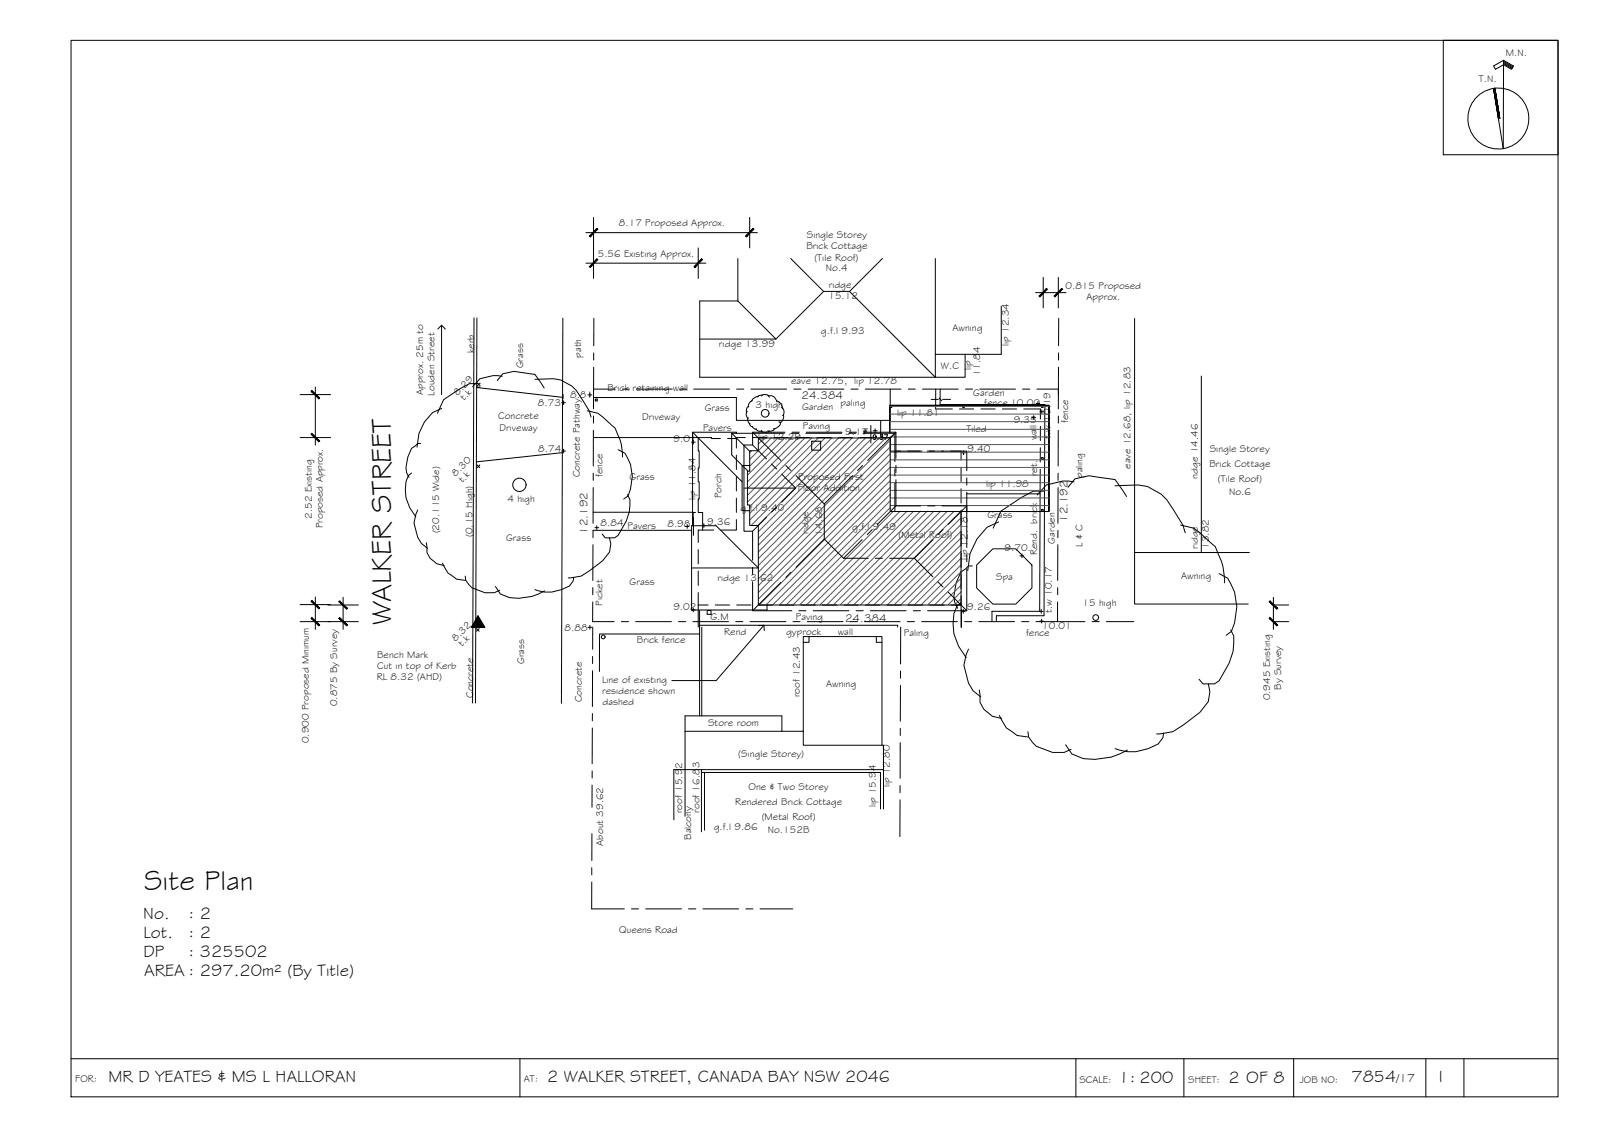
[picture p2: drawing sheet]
<svg xmlns="http://www.w3.org/2000/svg" width="420mm" height="297mm" viewBox="0 0 420 297" stroke-linecap="round" stroke-linejoin="round" font-family="sans-serif">
<!-- layer: BORDER -->
<g fill="none" stroke="#000" stroke-width=".26">
<path d="M18.6 10.6h390v277h-390zM378.5 10.6h30.1v30h-30.1zM394.3 15.8l2.6 1.5-.5 .9-2.1-1.2-2.1 1.2-.5-.9 2.6-1.5v23.2l-2.6-15.8M394.3 16.1l2.5 1.4M394.3 16.4l2.4 1.4M394.3 16.7l2.2 1.3M392.1 23.1l1.2 7.9M18.6 277.6h390M136.4 277.6v10M282.2 277.6v10M310.5 277.6v10M339.3 277.6v10"/>
<path d="M374 277.6v10M383.9 277.6v10"/>
<circle cx="393" cy="31.1" r="8"/>
</g>
<g fill="#000" stroke="#000" stroke-width=".26">
<path d="M391.7 23.2l1.3 7.9zM391.7 23.2l.3-.1 1 8z"/>
<path d="M392 23.1l1 8 .3-.1zM392 23.1l1.3 7.9z"/>
</g>
<!-- layer: ROOFPLAN EXIST. -->
<g fill="none" stroke="#000" stroke-width=".26">
<path d="M193.5 78.9l10 10h-20M193.5 67.8v11.1M207.4 67.8l8.6 8.6M216 76.4h6.8M216 76.4l-12.5 12.5M222.8 76.4l22.5 22.5h7.8v-6M231.4 67.8l-8.6 8.6M245.3 67.8v31.1h-61.8v-20h10M262.6 80.3v12.6h-17.3M297.6 83.5v74.9h29.8M315.1 98.6v46.3M191.9 113.6l4.7 4.7"/>
<path d="M191.9 113.6h13.8M191.9 113.6v5.7l4.3 4.2M207.6 113.6h1.9M211.4 113.6h9.3M222.6 113.6h1.9M226.4 113.6h8.3M234.7 118.3h6.6M234.7 113.6v7.4M234.7 113.6l-1.2 1.2M243.2 118.3h1.9M246.9 118.3h6.7v5.1M187.8 137.8h-6.4v22.1h19.8v-1.3"/>
<path d="M234.7 122.9v1.9M234.7 126.7v7.4M253.6 125.3v1.9M253.6 129v5.2M181.4 148.9h17.5M297.6 144.9h30.1M212.2 166.9v1.5h-1.5M229.8 166.9v1.5h1.5M179.7 191.7h31v3.7h21v16.7M205.1 191.7v-4h-25.4v26.3M210.7 191.7v-24.8h20.6v28.5M184 202.5h46.9v9.6"/>
<path d="M184 201.8v16.3M184.8 202.5v15.1M231.7 201.8h-55v13.1"/>
</g>
<!-- layer: HGTS_11 -->
<g fill="none" stroke="#000" stroke-width=".26">
<path d="M125.2 100.4l.7 .7M125.9 100.4l-.7 .7M147.3 105.6h1M147.3 118.3h1M147.8 105.1v1M147.8 117.8v1M154.2 103.5h1M154.7 103v1M181.3 115.9h1M181.8 115.4v1M226.4 113h1M226.9 112.5v1"/>
<path d="M229 112.9h1M229.5 112.4v1M229.8 114.4a.39 .39 0 0 1-.6 .3 .39 .39 0 0 1-.1-.6 .39 .39 0 0 1 .6 .1v.8l-.3 .2-.3-.1M230.2 115.1l.1 .1M230.9 114h.6l-.3 .5a.41 .41 0 0 1 .3 .6 .41 .41 0 0 1-.7-.1M232 114h.8l-.6 1.2M252.2 118.7h1M252.7 118.2v1M270.6 109.5h1M271.1 109v1M271.7 105.8h1M272.2 105.3v1"/>
<path d="M272.7 107.9h1M273.2 107.5v1M125.1 121.9l.7 .7M125.8 121.9l-.7 .7M156 138.3h1M156.5 137.8v1M179.7 138h1M180.2 137.5v1M184.1 137.8h1M184.6 137.3v1M181.3 159.9h1M181.8 159.4v1"/>
<path d="M252.6 159.8v1M267.5 145.7h1M268 145.2v1M273.1 159.8v1M125 164.8l.7 .7M125.7 164.8l-.7 .7M154.2 164.5h1M154.7 163.9v1M252.1 160.3h1M272.6 160.3h1M272.7 162.8h1M273.2 162.3v1"/>
</g>
<!-- layer: TEXT -->
<path d="M125.2 101.5h.7M147.7 103.4v1.2M156.1 104.6h.5v.5h-.5zM228.4 111.5v4.7M181.9 135.7v4.6M252.2 159.8v4.7M183.5 160.1v4.4M185.5 160.1h1v1h-1z" fill="none" stroke="#000" stroke-width=".26"/>
<!-- layer: VEGSPREAD -->
<g fill="none" stroke="#000" stroke-width=".26">
<circle cx="200.7" cy="108.4" r="1.01"/>
<circle cx="136.2" cy="127.1" r="1.75"/>
<circle cx="287.4" cy="161.9" r=".75"/>
</g>
<!-- layer: 0.13 -->
<g fill="none" stroke="#000" stroke-width=".26">
<path d="M130.4 99.8l1.5-1.8 2.9-.6 5.5 .8 2.4 3.5M131.7 98.7l-2.4-.2-3.4 .8-2 2.1M140.3 99.5l4.8-.2a8.9 8.9 0 0 1 7.3 5l2.1 3.4 .5 1.6M110.3 116.3h-.8l-1.6 1.3-.9 2.2-.5 2.8 .1 1.3 .7 1.3M115.9 107.1l-2.5 1.1-2.1 2.4-1.4 3.1-.5 3.5M125.4 100.6h-2.3l-2.4 1.3-4.4 2.9-1.6 3.5M154 107.7l2.8 .6 4.5 3.9a15.9 15.9 0 0 1 2 6.8v.8M162.1 117.9l1.8 .9a11 11 0 0 1 .8 11.2l-1.1 .8M196 107.9l-.3 .3v.7l.5 .9M196.2 109.5a1.27 1.27 0 0 0 .5 1.6M196.4 106.6l-.4 .2-.2 .4 .1 .8M196.6 110.9v.2a.78 .78 0 0 0 .8 .8"/>
<path d="M197.3 105a1.71 1.71 0 0 0-1.1 1.7M197.3 111.8l.3 .4 .7 .4M198.3 112.4l.1 .2a1.06 1.06 0 0 0 1.4 .4M198.9 103.9a2.16 2.16 0 0 0-1.8 1.4M199.7 112.8a1.43 1.43 0 0 0 2.1 .2M199.7 103.8a1.27 1.27 0 0 1 2.1 .3M199.9 103.6l-.9 .1-.3 .4M201.4 103.8a1.98 1.98 0 0 1 2.4 1.6M203.1 112.4a1.27 1.27 0 0 1-1.7 .6M203.7 105.1a1.99 1.99 0 0 1 1.5 2.1M204.6 110.7l.1 .2a2.15 2.15 0 0 1-1.9 1.5M205 106.8a1.36 1.36 0 0 1 .3 2.2"/>
<path d="M205.4 108.8l.1 .8-.5 1-.5 .1-.2-.2M107.9 124l-.8 .7a10 10 0 0 0 2 10.8M109.5 133.7l-.4 1.2-.5 2.2 .9 3.7 1 1.7 1.6 1.3M164.6 129.7l.6 1.3a12.9 12.9 0 0 1-3.1 9.3l-.9 .7h-2.5l-.8-1M261.9 136.8l-3 1.5-2.7 3-1.8 3.8-.6 4.5M273.8 128.8h-2.8l-3 1.6-5.5 3.6-2 4.5M280.1 127.8l1.8-2.3 3.7-.8 6.8 1 3.1 4.5M281.7 126.3l-3-.2-4.3 1-2.4 2.7M292.4 127.4l6.1-.3a11.1 11.1 0 0 1 9.1 6.3l2.6 4.3 .6 2M309.6 137.7l3.5 .8 1.6 1.2 4 3.6 .8 2a15.1 15.1 0 0 1 1.7 7.5M111.8 142.3l.2 1a4.6 4.6 0 0 0 4.5 5M116 147.6l1.5 2.6 2.2 1.6 2.3 .4"/>
<path d="M122 151l.2 1.2 1.6 1.9 3.4 1.3h2.4l1.5-.7M129.9 153.8l1.3 1.9a12 12 0 0 0 11.7-.8M150.5 151.4l-.2 .9-.9 1.3a10 10 0 0 1-9.1 1M159.9 141l.3 1.6-.3 2.1-1.8 2.3-5.7 4-3.4 .5M252 158.1l-1 .8a12.5 12.5 0 0 0 2.4 13.5M255 148.4h-1l-2 1.6-1.2 2.8-.6 3.4 .2 1.7 .8 1.6M319.8 150.4l2.2 1.2a13.5 13.5 0 0 1 1 13.9l-1.4 1.1M254 170.2l-.6 1.4-.6 2.8 1.2 4.7 1.2 2 2 1.6M316.9 179.3l.4 2-.4 2.6-2.2 2.9-4.3 3.2-2.8 1.8-4.2 .6M322.8 165.1l.8 1.7-.2 4-1 3-2.6 4.7-1.3 .8h-3l-1-1.2M256.8 180.9l.2 3.2 1 1.9 2.3 1.8 2.4 .6M262.1 187.6l1.8 3.2 2.8 2 2.9 .4"/>
<path d="M269.6 191.8l.2 1.4 2 2.5 4.3 1.6h3l1.8-.8M279.5 195.3l1.6 2.4 3 1.2a17.2 17.2 0 0 0 11.6-2.2M305.2 192.2l-.2 1.2-1.2 1.6a12.3 12.3 0 0 1-11.4 1.3"/>
</g>
<!-- layer: BOUNDARY -->
<g fill="none" stroke="#000" stroke-width=".26">
<path d="M155.7 92.5v1.9M155.7 96.3l-.1 10.9M155.8 83.5l-.1 7.1M277.6 96.3v7.2M277.6 92.5v1.9M277.7 83.5l-.1 7.1M155.6 112.8v9.4M155.6 109.1v1.8M155.7 102h5.6M163.2 102h1.9M166.9 102h9.4M178.2 102h1.9"/>
<path d="M181.9 102h9.4M193.2 102h1.9M196.9 102h9.4M208.2 102h1.9M211.9 102h9.4M223.2 102h1.9M226.9 102h9.4M238.2 102h1.9M241.9 102h9.4M253.2 102h1.9M256.9 102h9.4M268.2 102h1.9"/>
<path d="M271.9 102h5.7v5.2M277.5 112.8v9.4M277.6 109.1v1.8M155.5 139.1v1.8M155.6 127.8l-.1 9.4M155.6 124.1v1.8M277.5 139.1l-.1 1.8M277.5 127.8v9.4M277.5 124.1v1.8M155.5 157.8l-.1 5.2h5.7M155.5 154.1v1.8M155.5 142.8v9.4"/>
<path d="M277.4 157.8v5.2M277.4 154.1v1.8M277.4 142.8v9.4M155.4 175.8v9.4M155.4 172.1v1.9M155.5 164.4l-.1 5.8M163 163h1.8M166.7 163h9.4M178 163h1.8M181.7 163h9.4M193 163h1.8M196.7 163h9.4"/>
<path d="M208 163h1.8M211.7 163h9.4M223 163h1.8M226.7 163h9.4M236.2 179.7l-.1 9.4M236.2 176v1.8M236.2 164.4v9.7M238 163h1.8M241.7 163h9.4M253 163h1.8M256.7 163h9.4M268 163h1.8"/>
<path d="M271.7 163h12.9M286.4 163h1.9M290.2 163h7.2M155.3 190.9v9.3M155.4 187.1l-.1 1.9M236.1 194.7v9.4M236.1 190.9v1.9M155.2 218.6v7M155.3 205.8v5.8M155.3 202.1v1.9M236.1 205.9v1.9M236.1 209.7l-.1 9.6"/>
<path d="M155.2 231.2v7.1h8.5M155.2 227.5v1.9M165.6 238.3h1.9M169.4 238.3h9.3M180.6 238.3h1.9M184.3 238.3h9.4M195.6 238.3h1.9M199.4 238.3h8.5"/>
</g>
<!-- layer: EXISTING -->
<g fill="none" stroke="#000" stroke-width=".26">
<path d="M124.3 83.3l-.4 101M125.1 83.3l-.4 101M147.6 83.4l-.4 101M125 101.6l22.5 2.6M147.5 118.7l-22.6 2.4M155.6 114.7h27.5M188.9 115h-2.3v-.3h-3.5v3.5h.3v4.5h-.3v3.6h.3v4.5h-.3v3.6h1.2v4.6M190.8 115h2.3M193.1 119.3v3.8M195.5 114.7h-2.4v2.8M197.4 114.7h3.7M203 114.7h3.7"/>
<path d="M208.6 114.7h3.8M214.2 114.7h3.8M219.9 114.7h3.7M225.5 114.7h3.7M231 110.2v4.5M231.1 114.7h2.4v3.6h2.7M233.5 102v8.2h-40.4v-6h-37.4M238.1 118.3h3.7M243.7 118.3h3.7M245.4 102v5.2h4.4M246.6 102v4.1h27.4l-.2 55.3h-12.5v1.6M249.3 118.3h2.8v2.3"/>
<path d="M251.6 107.2h3.8M257.3 107.2h3.7M262.9 107.2h3.7M268.5 107.2h4.4v2.7M272.8 117.4v3.7M272.9 111.8l-.1 3.7M155.5 139h25.9M155.6 134.3h26.2v3.4M181.8 134.4h.6M187.2 139h-4.1v3.2M193.1 136.2v2.8h-4M193.1 125v3.7"/>
<path d="M193.1 130.6v3.7M252.1 122.5v3.8M252.1 128.1v3.8M252.1 133.7v3.8M252.1 139.4v3.7M253.6 129.5h19.2M272.8 123l-.1 37.3h-12.5v2.7M183.1 144.1v3.7M183.1 149.7v3.8M183.1 155.4v9M183.1 158.6h2.6M187.6 158.6h3.7"/>
<path d="M193.2 158.6h3.8M198.8 158.6h3.8M204.5 158.6h3.7M210.1 158.6h3.7M215.7 158.6h3.8M221.3 158.6h3.8M227 158.6h3.7M232.6 158.6h3.7M238.2 158.6h3.8M243.8 158.6h3.8M252.1 156.2v2.4h-2.6M252.1 145v3.8"/>
<path d="M252.1 150.6v3.8M252.1 158.6v5.8M183.5 166.2h-26.3v9.8M183.5 163.9h51.9v.5M183.5 164.4v23.3M184.1 164.4v23.3"/>
<circle cx="263.4" cy="151.1" r="7.8"/>
<circle cx="158.2" cy="167" r=".5"/>
</g>
<!-- layer: NEWWORK -->
<path d="M212.9 115.7h2.3v2.3h-2.3zM233.5 106.4h.4v.4h-.4zM252.5 106.4h.4v.4h-.4zM273.2 120h.4v.4h-.4zM273.2 106.4h.4v.4h-.4zM196 132.4v-8.9h.6v-5.3h2.3v-3.4h34.6v19.3h18.6v24.5h-53.2v-20.8h-2.3v-5.4h-.4M273.2 133.6h.4v.4h-.4z" fill="none" stroke="#000" stroke-width=".26"/>
<!-- layer: DIMENSION -->
<g fill="none" stroke="#000" stroke-width=".26">
<path d="M155.7 57v16M196.6 57v8M153.7 69h31.4M153.7 61h44.9M183.1 65v8M271.6 76.7h8M273.6 72.7v8M277.6 72.7v8M78.7 114.7h8M78.7 103.5h8M82.7 101.5v15.2M78.7 158.5h8"/>
<path d="M82.7 156.5v8.5M86 158.6h8M90 156.6v8.4M334 158.6h4M334 156.6v8.4M78.7 163h15.3M334 163h4"/>
</g>
<!-- layer: 0 -->
<g fill="#000" stroke="#000" stroke-width=".26">
<path d="M156.6 67.9l-1.8 2.2 2-2zM156.6 67.9l-1.8 2.2-.2-.2z"/>
<path d="M156.6 59.9l-1.8 2.2 2-2zM156.6 59.9l-1.8 2.2-.2-.2z"/>
<path d="M182 69.9l.2 .2 1.8-2.2zM184 67.9l.2 .2-2 2z"/>
<path d="M197.5 59.9l-2 2 .2 .2zM197.5 59.9l.2 .2-2 2z"/>
<path d="M274.5 75.6l-1.8 2.2 2-2zM272.5 77.6l2-2-1.8 2.2z"/>
<path d="M276.5 77.6l.2 .2 1.8-2.2zM278.5 75.6l.2 .2-2 2z"/>
<path d="M81.8 113.6l-.2 .2 2.2 1.8zM81.6 113.8l2.2 1.8-.2 .2z"/>
<path d="M81.6 102.6l2 2 .2-.2zM81.6 102.6l.2-.2 2 2z"/>
<path d="M81.6 157.6l2 2 .2-.2zM81.6 157.6l.2-.2 2 2z"/>
<path d="M88.9 157.7l2 2 .2-.2zM88.9 157.7l.2-.2 2 2z"/>
<path d="M332.9 157.7l2 2 .2-.2zM332.9 157.7l.2-.2 2 2z"/>
<path d="M81.8 161.9l-.2 .2 2.2 1.8zM81.6 162.1l2.2 1.8-.2 .2z"/>
<path d="M89.1 161.9l-.2 .2 2.2 1.8zM88.9 162.1l2.2 1.8-.2 .2z"/>
<path d="M333.1 161.9l-.2 .2 2.2 1.8zM332.9 162.1l2.2 1.8-.2 .2z"/>
</g>
<!-- layer: TEXT1 -->
<path d="M246.1 104.7h-1.9M246.3 104.4l.7 .7M247.2 104.7h2.1" fill="none" stroke="#000" stroke-width=".26"/>
<!-- layer: TEXT -->
<path d="M125.4 161.4l1.7 3h-3.4zM123.7 164.4h3.4z" fill="#000" stroke="#000" stroke-width=".26"/>
<!-- layer: HATCH -->
<g fill="none" stroke="#545454" stroke-width=".26">
<path d="M197.1 118.2l-.5 .5M200.6 114.7l-1.7 1.7M202.4 114.7l-5.8 5.7M204.1 114.7l-7.5 7.5M205.9 114.7l-9.7 9.7M207.7 114.7l-11.5 11.5M209.4 114.7l-13.2 13.3M211.2 114.7l-15 15M213 114.7l-16.8 16.8M214.7 114.7l-18.1 18.1M216.5 114.7l-19.9 19.9M218.3 114.7l-21.7 21.6"/>
<path d="M220 114.7l-22.9 23M221.8 114.7l-23 23M223.6 114.7l-24.7 24.7M225.3 114.7l-26.4 26.5M227.1 114.7l-28.2 28.2M228.9 114.7l-30 30M230.6 114.7l-31.7 31.8M232.4 114.7l-33.5 33.5M233.4 106.5h41.7M233.4 112.6h41.7M233.4 110.5h41.7M233.4 108.6h41.7"/>
<path d="M233.4 116.6h41.7M233.4 114.5h41.7M233.4 118.5h41.7M233.5 115.4l-34.6 34.6M233.5 117.2l-34.6 34.6M233.5 118.9l-34.6 34.6M233.4 122.5h41.7M233.4 120.6h41.7M233.5 128.6h41.6M233.5 126.5h41.6M233.5 124.6h41.6M233.5 120.7l-34.6 34.6"/>
<path d="M233.5 122.5l-34.6 34.6M233.5 124.2l-34.3 34.3M233.5 126l-32.5 32.5M233.5 127.8l-30.8 30.7M233.5 129.6l-29 28.9M233.5 131.3l-27.2 27.2M233.5 133.1l-25.4 25.4M233.5 132.5h41.6M233.5 130.5h41.6M234.3 134l-24.5 24.5M236.1 134l-24.5 24.5M237.9 134l-24.6 24.5"/>
<path d="M239.6 134l-24.5 24.5M241.4 134l-24.5 24.5M243.2 134l-24.5 24.5M244.9 134l-24.5 24.5M246.7 134l-24.5 24.5M248.5 134l-24.5 24.5M250.2 134l-24.5 24.5M252 134l-24.5 24.5M252.1 135.7l-22.8 22.8M252.1 137.5l-21.1 21M252.1 139.3l-19.3 19.2M252.1 141l-17.5 17.5"/>
<path d="M252.1 142.8l-15.8 15.7M252.1 144.6l-14 13.9M252.1 146.3l-12.2 12.2M252.1 148.1l-10.5 10.4M252.1 149.9l-8.7 8.6M252.1 151.6l-6.9 6.9M252.1 153.4l-5.2 5.1M252.1 155.2l-3.4 3.3M252.1 156.9l-1.6 1.6"/>
</g>
<!-- layer: 0 -->
<path d="M114.8 86.3l1-1 1 1M115.8 85.3v18.2M199 164l1.3-.1 .2 1.4M200.3 163.9l-12.5 14.5h-11.6" fill="none" stroke="#000" stroke-width=".26"/>
<!-- layer: ROOFPLAN NEW -->
<g fill="none" stroke="#000" stroke-width=".26">
<path d="M181.6 113.3l13 13M193.1 113.6v-.3h-11.5v24.5M197.4 116.7l3.6 3.6M197.4 113.3l7.4 7.4M205.9 113.3h-8.5v3.4h-2.3v22.6h2.3v7.6M207.7 113.3h1.9M211.5 113.3h9.4M222.7 113.3h1.9M226.5 113.3h8.5v6.9M233.4 106.3v7v-7h41.7v27.8h-23h23v-27.8zM235 113.3l-7.4 7.4M187.8 137.8l11.1 11.1"/>
<path d="M195.1 128h13.6M196.6 122h-2v11.9h2M201 135.6l-3.6 3.7M202.4 121.7l1.3 1.3M203.7 132.9l-1.3 1.4M205 124.3l3.7 3.7M206.1 122l1.3 1.4M208.7 128l-3.7 3.6M208.8 124.7l7.4 7.4M216.2 132.1v9.2M223.6 124.7l-7.4 7.4M226.2 122l-1.3 1.4"/>
<path d="M228.8 138.8l-1.4 1.4M235 125.8v6.8h6.5M235 122v1.9M235 132.6l-4.9 4.9M243.3 132.6h1.9M247.1 132.6h6.5v10.9M247.3 138.8l-1.3 1.4M253.6 132.6l-4.9 4.9M197.4 152.5v7.6h10.3M197.4 148.8v1.8M204.8 152.7l-7.4 7.4M207.4 150l-1.3 1.4"/>
<path d="M216.2 141.3l-7.4 7.4M216.2 141.3l5 5.1M221.2 146.4h6.5M226.1 141.5l-4.9 4.9M229.6 146.4h1.8M233.3 146.4h6.5M239.8 146.4l4.9 4.8M244.7 141.5l-4.9 4.9M246 152.6l1.3 1.3M248.7 155.2l4.9 4.9M253.6 149.2v10.9h-10.3M253.6 145.4v1.9"/>
<path d="M209.5 160.1h1.9M213.3 160.1h9.4M224.5 160.1h1.9M228.3 160.1h9.3M239.5 160.1h1.9"/>
</g>
<g font-size="7.5">
<text x="102.6" y="163.8" transform="rotate(-90 102.6 163.8)">WALKER STREET</text>
<text x="37.8" y="233.3">Site Plan</text>
</g>
<g font-size="4.5">
<text x="37.6" y="240.8">No.</text>
<text x="37.6" y="245.8">Lot.</text>
<text x="49.4" y="240.8">: 2</text>
<text x="49.4" y="245.8">: 2</text>
<text x="37.6" y="250.9">DP</text>
<text x="49.4" y="250.9">: 325502</text>
<text x="37.8" y="255.9">AREA : 297.20m² (By Title)</text>
<text x="28.4" y="283.6">MR D YEATES &amp; MS L HALLORAN</text>
<text x="143.5" y="283.6">2 WALKER STREET, CANADA BAY NSW 2046</text>
<text x="293.4" y="283.9">1: 200</text>
<text x="322.2" y="283.9">2 OF 8</text>
<text x="354.4" y="283.8">7854</text>
<text x="377.4" y="283.7">I</text>
</g>
<text font-size="3.2" x="366.2" y="283.8">/17</text>
<g font-size="3">
<text x="210.2" y="104.6">24.384</text>
<text x="280" y="136.9" transform="rotate(-90 280 136.9)">12.192</text>
<text x="154.1" y="139.9" transform="rotate(-90 154.1 139.9)">12.192</text>
<text x="221.6" y="163">24.384</text>
</g>
<g font-size="2.6">
<text x="394.9" y="14.8">M.N.</text>
<text x="387.9" y="21.5">T.N.</text>
<text x="162.3" y="59.3">8.17 Proposed Approx.</text>
<text x="211.5" y="65.2">Brick Cottage</text>
<text x="211.6" y="62.4">Single Storey</text>
<text x="156.8" y="67.3">5.56 Existing Approx.</text>
<text x="213.6" y="68.3">(Tile Roof)</text>
<text x="216.6" y="71.2">No.4</text>
<text x="217.3" y="75.5">ridge</text>
<text x="279.4" y="75.8">0.815 Proposed</text>
<text x="217.3" y="78.3">15.12</text>
<text x="285" y="78.7">Approx.</text>
<text x="215.3" y="87.6">g.f.l 9.93</text>
<text x="249.8" y="86.7">Awning</text>
<text x="124.3" y="92.5" transform="rotate(-90 124.3 92.5)">kerb</text>
<text x="152.4" y="93.8" transform="rotate(-90 152.4 93.8)">path</text>
<text x="188.6" y="90.9">ridge 13.99</text>
<text x="264.5" y="90.7" transform="rotate(-90 264.5 90.7)">lip 12.34</text>
<text x="137.2" y="96.6" transform="rotate(-90 137.2 96.6)">Grass</text>
<text x="207.5" y="100.7">eave 12.75, lip 12.78</text>
<text x="246.8" y="96.8">W.C</text>
<text x="254.7" y="97" transform="rotate(-90 254.7 97)">lip</text>
<text x="257" y="98.7" transform="rotate(-90 257 98.7)">11.84</text>
<text x="111" y="103.5" transform="rotate(-90 111 103.5)">Approx. 25m to</text>
<text x="113.9" y="103.7" transform="rotate(-90 113.9 103.7)">Louden Street</text>
<text x="120" y="103.8" transform="rotate(-45 120 103.8)">8.29</text>
<text x="121.7" y="105.1" transform="rotate(-45 121.7 105.1)">t.k</text>
<text x="141.1" y="106.6">8.73</text>
<text x="149.5" y="104.5">8.81</text>
<text x="159.3" y="102.5">Brick retaining wall</text>
<text x="184.9" y="107.7">Grass</text>
<text x="198.2" y="107">3 high</text>
<text x="210.4" y="107.4">Garden</text>
<text x="220.4" y="106.5">paling</text>
<text x="255.3" y="103.9">Garden</text>
<text x="258.1" y="106.5">fence 10.00</text>
<text x="130.7" y="110">Concrete</text>
<text x="131" y="113">Driveway</text>
<text x="168.4" y="110.2">Driveway</text>
<text x="184.4" y="112.9">Pavers</text>
<text x="210.6" y="112.4">Paving</text>
<text x="235.3" y="109">lip 11.81</text>
<text x="253.5" y="113.4">Tiled</text>
<text x="265.9" y="110.8">9.35</text>
<text x="280.1" y="110.9" transform="rotate(-90 280.1 110.9)">fence</text>
<text x="141.1" y="118.5">8.74</text>
<text x="176.6" y="116">9.01</text>
<text x="198.8" y="115.4">lip 12.29</text>
<text x="221.7" y="114.1">9.17</text>
<text x="253.7" y="118.4">9.40</text>
<text x="271.8" y="115.5" transform="rotate(-90 271.8 115.5)">wall</text>
<text x="275.5" y="115" transform="rotate(-90 275.5 115)">t.w 10.19</text>
<text x="317.3" y="118.4">Single Storey</text>
<text x="119.5" y="125" transform="rotate(-45 119.5 125)">8.30</text>
<text x="152.1" y="125.2" transform="rotate(-90 152.1 125.2)">Concrete Pathway</text>
<text x="158" y="125" transform="rotate(-90 158 125)">fence</text>
<text x="165.1" y="125.7">Grass</text>
<text x="209.3" y="125.8">Proposed First</text>
<text x="272" y="124.9" transform="rotate(-90 272 124.9)">ret.</text>
<text x="283.9" y="125.3" transform="rotate(-90 283.9 125.3)">paling</text>
<text x="296.5" y="122.9" transform="rotate(-90 296.5 122.9)">eave 12.68, lip 12.83</text>
<text x="314.1" y="125.7" transform="rotate(-90 314.1 125.7)">ridge 14.46</text>
<text x="317.2" y="122.5">Brick Cottage</text>
<text x="121.3" y="126.7" transform="rotate(-45 121.3 126.7)">t.k</text>
<text x="133.1" y="131.6">4 high</text>
<text x="182.4" y="131.1" transform="rotate(-90 182.4 131.1)">lip 11.84</text>
<text x="189.2" y="130.7" transform="rotate(-90 189.2 130.7)">Porch</text>
<text x="209.3" y="128.7">Floor Addition</text>
<text x="258.6" y="127.6">lip 11.98</text>
<text x="319.4" y="126.4">(Tile Roof)</text>
<text x="322.3" y="129.8">No.6</text>
<text x="81.8" y="135.9" transform="rotate(-90 81.8 135.9)">2.52 Existing</text>
<text x="157.5" y="138">8.84 Pavers</text>
<text x="185.5" y="137.6">9.36</text>
<text x="194.2" y="133.9">g.f.l 9.40</text>
<text x="259" y="135.9">Grass</text>
<text x="84.7" y="138.5" transform="rotate(-90 84.7 138.5)">Proposed Approx.</text>
<text x="115.2" y="139.9" transform="rotate(-90 115.2 139.9)">(20.115 Wide)</text>
<text x="123.9" y="140.9" transform="rotate(-90 123.9 140.9)">(0.15 High)</text>
<text x="132.8" y="141.9">Grass</text>
<text x="175" y="138.1">8.98</text>
<text x="212" y="140" transform="rotate(-90 212 140)">ridge</text>
<text x="215.7" y="140.5" transform="rotate(-90 215.7 140.5)">14.68</text>
<text x="223.5" y="138.9">g.f.l 9.49</text>
<text x="235.7" y="141">(Metal Roof)</text>
<text x="276.7" y="142.5" transform="rotate(-90 276.7 142.5)">Garden</text>
<text x="283.9" y="143.4" transform="rotate(-90 283.9 143.4)">L &amp; C</text>
<text x="314.1" y="143.9" transform="rotate(-90 314.1 143.9)">ridge</text>
<text x="317" y="143.9" transform="rotate(-90 317 143.9)">13.82</text>
<text x="253.8" y="146.7" transform="rotate(-90 253.8 146.7)">lip 12.18</text>
<text x="263.4" y="144.4">9.70.</text>
<text x="272" y="145.5" transform="rotate(-90 272 145.5)">Rend. brick</text>
<text x="165.1" y="153.3">Grass</text>
<text x="188.2" y="152.2">ridge 13.62</text>
<text x="261.3" y="152">Spa</text>
<text x="309.8" y="151.8">Awning</text>
<text x="158" y="158.8" transform="rotate(-90 158 158.8)">Picket</text>
<text x="176.6" y="160">9.02</text>
<text x="253.6" y="159.9">9.26</text>
<text x="275.9" y="160.7" transform="rotate(-90 275.9 160.7)">t.w 10.17</text>
<text x="283.9" y="158.8">15 high</text>
<text x="148.1" y="165.4">8.88</text>
<text x="186.3" y="162.5">G.M</text>
<text x="189.9" y="166.4">Rend</text>
<text x="206.2" y="166.4">gyprock</text>
<text x="208.7" y="162.5">Paving</text>
<text x="219.7" y="166.4">wall</text>
<text x="237.1" y="166.7">Paling</text>
<text x="269.1" y="166.7">fence</text>
<text x="273.3" y="164.9">10.01</text>
<text x="98.9" y="172.4">Bench Mark</text>
<text x="119.5" y="168.3" transform="rotate(-45 119.5 168.3)">8.32</text>
<text x="121.2" y="169.6" transform="rotate(-45 121.2 169.6)">t.k</text>
<text x="167" y="168.6">Brick fence</text>
<text x="98.8" y="178.3">RL 8.32 (AHD)</text>
<text x="98.9" y="175.3">Cut in top of Kerb</text>
<text x="137.5" y="174.1" transform="rotate(-90 137.5 174.1)">Grass</text>
<text x="157.9" y="179">Line of existing</text>
<text x="88.4" y="185.2" transform="rotate(-90 88.4 185.2)">0.875 By Survey</text>
<text x="124.1" y="183" transform="rotate(-90 124.1 183)">Concrete</text>
<text x="152.6" y="184.1" transform="rotate(-90 152.6 184.1)">Concrete</text>
<text x="157.9" y="181.9">residence shown</text>
<text x="158" y="184.8">dashed</text>
<text x="209.8" y="182.8" transform="rotate(-90 209.8 182.8)">roof 12.43</text>
<text x="216.7" y="180.1">Awning</text>
<text x="333.1" y="183.6" transform="rotate(-90 333.1 183.6)">0.945 Existing</text>
<text x="336" y="180.9" transform="rotate(-90 336 180.9)">By Survey</text>
<text x="185.7" y="190.4">Store room</text>
<text x="81" y="194.9" transform="rotate(-90 81 194.9)">0.900 Proposed Minimum</text>
<text x="193.6" y="198.3">(Single Storey)</text>
<text x="196.3" y="207">One &amp; Two Storey</text>
<text x="233.4" y="206.4" transform="rotate(-90 233.4 206.4)">lip 12.80</text>
<text x="178.9" y="213.2" transform="rotate(-90 178.9 213.2)">roof 15.92</text>
<text x="183.4" y="213.1" transform="rotate(-90 183.4 213.1)">roof 16.83</text>
<text x="192.8" y="211.2">Rendered Brick Cottage</text>
<text x="199.8" y="215">(Metal Roof)</text>
<text x="229.7" y="211.6" transform="rotate(-90 229.7 211.6)">lip 15.94</text>
<text x="158.2" y="221.7" transform="rotate(-90 158.2 221.7)">About 39.62</text>
<text x="181.2" y="220.2" transform="rotate(-90 181.2 220.2)">Balcony</text>
<text x="187.2" y="217.7">g.f.l 9.86</text>
<text x="201.4" y="218.5">No.152B</text>
<text x="162.4" y="244.5">Queens Road</text>
<text x="19.8" y="283.8">FOR:</text>
<text x="137.4" y="283.6">AT:</text>
<text x="283.1" y="283.9">SCALE:</text>
<text x="311.6" y="283.9">SHEET:</text>
<text x="340.9" y="283.9">JOB NO:</text>
</g>
</svg>
